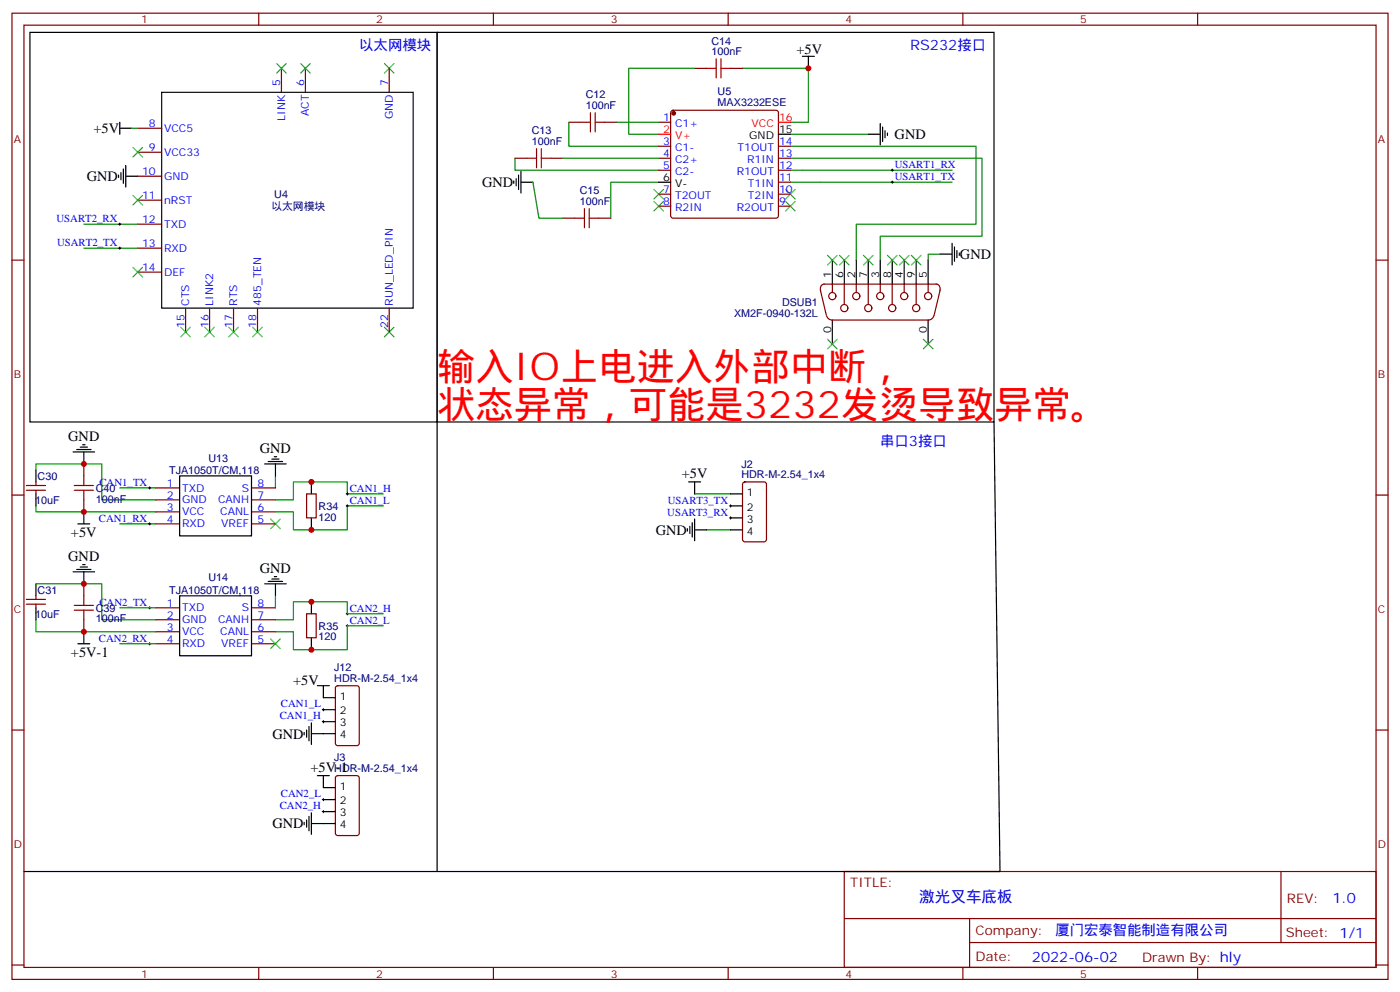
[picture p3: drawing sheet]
<svg xmlns="http://www.w3.org/2000/svg" width="412mm" height="292mm" viewBox="0 0 412 292" stroke-linecap="round" stroke-linejoin="round" font-family="sans-serif">
<g fill="none" stroke="#3c3" stroke-width=".35">
<path d="M81.5 18.7l2.8 2.8M84.3 18.7l-2.8 2.8M88.5 18.7l2.9 2.8M91.4 18.7l-2.9 2.8M113.2 18.7l2.9 2.8M116.1 18.7l-2.9 2.8M39.2 43.4l2.8 2.8M39.2 57.5l2.8 2.8M42 43.4l-2.8 2.8M42 57.5l-2.8 2.8M192.6 55.7l2.8 2.9M192.6 59.3l2.8 2.8"/>
<path d="M195.4 55.7l-2.8 2.9M195.4 59.3l-2.8 2.8M231.4 59.3l2.8 2.8M231.4 55.7l2.8 2.9M234.2 55.7l-2.8 2.9M234.2 59.3l-2.8 2.8M39.2 78.7l2.8 2.8M42 78.7l-2.8 2.8M243.8 75.1l2.8 2.9M246.6 75.1l-2.8 2.9M247.3 75.1l2.8 2.9M250.1 75.1l-2.8 2.9"/>
<path d="M254.4 75.1l2.8 2.9M257.2 75.1l-2.8 2.9M261.4 75.1l2.8 2.9M264.2 75.1l-2.8 2.9M264.9 75.1l2.9 2.9M267.8 75.1l-2.9 2.9M268.5 75.1l2.8 2.9M271.3 75.1l-2.8 2.9M53.3 96.3l2.8 2.8M56.1 96.3l-2.8 2.8M60.3 96.3l2.8 2.8M63.1 96.3l-2.8 2.8"/>
<path d="M67.4 96.3l2.8 2.8M70.2 96.3l-2.8 2.8M74.4 96.3l2.9 2.8M77.3 96.3l-2.9 2.8M113.2 96.3l2.9 2.8M116.1 96.3l-2.9 2.8M243.8 99.8l2.8 2.9M246.6 99.8l-2.8 2.9M272 99.8l2.8 2.9M274.8 99.8l-2.8 2.9M79.7 152.8l2.8 2.8M82.5 152.8l-2.8 2.8"/>
<path d="M79.7 188l2.8 2.9M82.5 188l-2.8 2.9"/>
</g>
<g fill="none" stroke="#870000" stroke-width=".35">
<path d="M3.5 3.9h405.4v284.3h-405.4zM7.1 7.4h398.2v277.3h-398.2zM76.2 3.9v3.5M145.3 3.9v3.5M214.5 3.9v3.5M283.6 3.9v3.5M352.8 3.9v3.5M40.6 37.7h7M82.9 20.1v7.1M90 20.1v7.1M114.7 20.1v7.1M167.6 36h3.5"/>
<path d="M178.2 36h3.5M194 36h3.6M197.8 32.7l.5-.2h30.3l.5 .2 .2 .5v30.3l-.2 .5-.5 .2h-30.3l-.5-.2-.2-.5v-30.3zM204.6 20.1h3.5M215.2 20.1h3.5M40.6 44.8h7M40.6 51.9h7M40.6 58.9h7M151.7 46.6h3.5M162.3 46.6h3.5M194 43h3.6M194 46.6h3.6"/>
<path d="M194 50.1h3.6M194 57.2h3.6M229.3 43h3.5M229.3 46.6h3.5M229.3 50.1h3.5M229.3 57.2h3.5M229.3 53.6h3.5M3.5 76.6h3.6M40.6 66h7M40.6 73h7M165.8 64.2h3.5M176.4 64.2h3.5"/>
<path d="M194 60.7h3.6M229.3 60.7h3.5M405.3 76.6h3.6M40.6 80.1h7M54.7 90.7v7M61.7 90.7v7M68.8 90.7v7M75.8 90.7v7M114.7 90.7v7M241.7 85.4l1.7 7.4M242.7 83.6h33.2M242.8 83.6a1.31 1.31 0 0 0-1.1 1.9"/>
<path d="M245.2 83.6v2.5M248.7 83.6v6M252.2 83.6v2.5M255.8 83.6v6M259.3 83.6v2.5M262.8 83.6v6M266.3 83.6v2.5M269.9 83.6v6M273.4 83.6v2.5M275.1 92.9a1.77 1.77 0 0 1-1.7 1.3h-28.2a1.77 1.77 0 0 1-1.7-1.3M275.7 83.6a1.41 1.41 0 0 1 1.2 1.9M276.9 85.4l-1.7 7.4"/>
<path d="M24.7 136.5v3.6M3.5 145.7h3.6M7.8 144.3h5.6M7.8 142.9h5.6M10.6 141.8v1.1M10.6 144.3v1M24.7 147.1v3.5M45.9 143.6h7M45.9 147.1h7M45.9 150.6h7M45.9 154.2h7M74.1 143.6h7"/>
<path d="M74.1 147.1h7M74.1 150.6h7M74.1 154.2h7M90.3 145.3h2.8v7.1h-2.8zM219 142l.4-.2h5.7l.6 .4 .1 16.6-.5 .6-5.9 .1-.6-.5-.1-16.5zM405.3 145.7h3.6M7.8 177.8h5.6M7.8 176.4h5.6M10.6 175.3v1.1M10.6 177.8v1.1M24.7 171.8v3.5M45.9 178.9h7"/>
<path d="M74.1 178.9h7M24.7 182.4v3.5M45.9 182.4h7M45.9 185.9h7M45.9 189.4h7M74.1 182.4h7M74.1 185.9h7M74.1 189.4h7M90.3 180.6h2.8v7.1h-2.8zM3.5 214.8h3.6M99 202l.5-.2h5.6l.7 .4v16.5l-.4 .7h-5.9l-.7-.4v-16.5zM405.3 214.8h3.6"/>
<path d="M99 228.5l.5-.3h5.6l.7 .5v16.5l-.4 .6-5.9 .1-.7-.5v-16.4zM248.7 256.5h156.6v28.2h-156.6zM377.3 256.5v20.9M248.7 270.3h156.5M285.6 277.4h119.6M285.6 270.3v14.1M3.5 284h3.6M76.2 284.7v3.5M145.3 284.7v3.5M214.5 284.7v3.5M283.6 284.7v3.5M352.8 284.7v3.5"/>
<path d="M405.3 284h3.6"/>
<circle cx="245.2" cy="87.1" r="1.06"/>
<circle cx="248.7" cy="90.7" r="1.06"/>
<circle cx="252.2" cy="87.1" r="1.06"/>
<circle cx="255.8" cy="90.7" r="1.06"/>
<circle cx="259.3" cy="87.1" r="1.06"/>
<circle cx="262.8" cy="90.7" r="1.06"/>
<circle cx="266.3" cy="87.1" r="1.06"/>
<circle cx="269.9" cy="90.7" r="1.06"/>
<circle cx="273.4" cy="87.1" r="1.06"/>
</g>
<g fill="none" stroke="#000" stroke-width=".35">
<path d="M8.8 9.5h120v114.7h-120zM128.8 9.5h164v114.7h-164zM236.4 16.6h3.5M238.1 16.6v3.5M35.3 37.7h3.5M35.3 36v3.5M47.6 27.2h74.1v63.5h-74.1zM229.3 39.5h3.5M255.8 39.5h3.5M259.3 36.3v6.4M260 37.4v4.2M260.7 38.5v2.1"/>
<path d="M261.4 39.2v.7M34.9 51.5v.7M35.6 50.8v2.1M36.3 49.7v4.3M37 51.9h3.6M37 48.7v6.3M151.3 53.3v.7M152 52.6v2.1M152.8 51.5v4.2M153.5 53.6h3.5M153.5 50.4v6.4M194 53.6h3.6"/>
<path d="M245.2 76.6v7M248.7 76.6v7M252.2 76.6v7M255.8 76.6v7M259.3 76.6v7M262.8 76.6v7M266.3 76.6v7M269.9 76.6v7M273.4 76.6v7M276.9 74.8h3.6M280.5 71.6v6.4M281.2 72.7v4.2"/>
<path d="M281.9 73.7v2.1M282.6 74.4v.7M245.2 94.2v7M273.4 94.2v7M10.6 138.3v3.5M21.5 133h6.4M22.6 132.3h4.2M23.6 131.6h2.2M24.3 130.9h.7M24.7 133v3.5M78 136.5h6.3M79 135.8h4.3"/>
<path d="M80.1 135.1h2.1M80.8 134.4h.7M81.1 136.5v3.6M128.8 124.2v132.3h-121.7M292.8 124.2l1.8 132.3h-165.8M10.6 145.3v3.6M22.9 154.2h3.6M24.7 150.6v3.6M52.9 140.1h21.2v17.6h-21.2zM91.7 141.8v3.5M91.7 152.4v3.5M202.5 155.6v.7"/>
<path d="M202.8 141.8h3.6M203.2 154.9v2.1M203.9 153.8v4.2M204.6 155.9h3.5M204.6 141.8v3.5M204.6 152.8v6.3M215.2 155.9h3.5M215.2 145.3h3.5M215.2 148.9h3.5M215.2 152.4h3.5M10.6 171.8v3.5M10.6 178.9v3.5"/>
<path d="M21.5 168.3h6.4M22.6 167.6h4.2M23.6 166.9h2.2M24.3 166.2h.7M24.7 168.3v3.5M52.9 175.3h21.2v17.7h-21.2zM78 171.8h6.3M79 171.1h4.3M80.1 170.4h2.1M80.8 169.7h.7M81.1 171.8v3.5M91.7 177.1v3.5"/>
<path d="M22.9 189.4h3.6M24.7 185.9v3.5M91.7 187.7v3.5M89.6 215.5v.8M90.3 214.8v2.2M91 213.8v4.2M91.7 212.7v6.4M91.7 215.9h7.1M93.5 201.8h3.5M95.2 201.8v3.5h3.6M95.2 208.8h3.6M95.2 212.4h3.6"/>
<path d="M91.7 239.2v6.3M93.5 228.2h3.5M95.2 228.2v3.6h3.6M95.2 235.3h3.6M95.2 238.8h3.6M89.6 242v.7M90.3 241.3v2.1M91 240.2v4.3M91.7 242.4h7.1"/>
</g>
<g fill="none" stroke="#008700" stroke-width=".35">
<path d="M38.8 37.7h1.8M167.6 36v7h26.4M181.7 36h12.3M204.6 20.1h-19.4v19.4h8.8M218.7 20.1h19.4v15.9h-5.3M232.8 39.5h23M151.7 46.6v3.5h42.3M157 53.6l1.7 10.6h7.1M165.8 46.6h28.2M194 53.6h-14.1v10.6M232.8 50.1h47.7M232.8 43h54.7v23h-35.3v10.6"/>
<path d="M232.8 46.6h56.5v22.9h-30v7.1M232.8 53.6h47.7M24.7 66h15.9M24.7 73h15.9M276.9 74.8h-3.5v1.8M10.6 138.3v-1.8h19.4v10.6h15.9M10.6 148.9v1.7h35.3M35.3 154.2h10.6M35.3 143.6h10.6M81.1 140.1v3.5M112.9 145.3h-10.6v-3.5h-15.9v5.3h-5.3M112.9 148.9h-10.6v7h-15.9v-5.3h-5.3"/>
<path d="M204.6 145.3h10.6M208.1 155.9h7.1M10.6 171.8h19.4v10.6h15.9M35.3 178.9h10.6M81.1 175.3v3.6M10.6 182.4v3.5h35.3M35.3 189.4h10.6M112.9 184.1h-10.6v7.1h-15.9v-5.3h-5.3M112.9 180.6h-10.6v-3.5h-15.9v5.3h-5.3"/>
</g>
<g fill="none" stroke="#000" stroke-width=".29">
<path d="M262.5 53.6h.7M262.5 50.1h.7M262.8 49.7v.7M262.8 53.3v.7M34.9 73h.7M34.9 66h.7M35.3 65.6v.7M35.3 72.7v.7M43.7 154.2h.7M43.7 143.6h.7M44.1 143.2v.7M44.1 153.8v.7"/>
<path d="M102 145.3h.7M102 148.9h.7M102.3 145v.7M102.3 148.5v.7M214.8 148.9h.7M214.8 152.4h.7M215.2 148.5v.7M215.2 152v.8M43.7 178.9h.7M44.1 178.5v.7M43.7 189.4h.7M44.1 189.1v.7"/>
<path d="M102 184.1h.7M102 180.6h.7M102.3 180.3v.7M102.3 183.8v.7M94.9 208.8h.7M94.9 212.4h.7M95.2 208.5v.7M95.2 212v.7M94.9 235.3h.7M94.9 238.8h.7M95.2 234.9v.8M95.2 238.5v.7"/>
</g>
<g fill="none" stroke="#a10000" stroke-width=".35">
<path d="M211 17.3v5.6M212.4 17.3v5.6M171.1 36h2.8M173.9 33.2v5.6M175.3 36h2.9M175.3 33.2v5.6M208.1 20.1h2.9M212.4 20.1h2.8M155.2 46.6h2.8M158 43.7v5.7M159.5 46.6h2.8M159.5 43.7v5.7"/>
<path d="M169.3 64.2h2.9M172.2 61.4v5.6M173.6 64.2h2.8M173.6 61.4v5.6M21.9 144.3h5.6M21.9 142.9h5.6M24.7 140.1v2.8M24.7 144.3v2.8M21.9 179.6h5.6M21.9 178.2h5.6M24.7 175.3v2.9M24.7 179.6v2.8"/>
</g>
<circle cx="198.4" cy="33.3" r=".53" fill="#870000" stroke="#870000" stroke-width=".35"/>
<path d="M194 39.5h3.6M229.3 36h3.5" fill="none" stroke="#f00" stroke-width=".35"/>
<g fill="#c00">
<circle cx="238.1" cy="20.1" r=".88"/>
<circle cx="24.7" cy="150.6" r=".88"/>
<circle cx="24.7" cy="136.5" r=".88"/>
<circle cx="24.7" cy="171.8" r=".88"/>
<circle cx="24.7" cy="185.9" r=".88"/>
<circle cx="91.7" cy="141.8" r=".88"/>
<circle cx="91.7" cy="155.9" r=".88"/>
<circle cx="91.7" cy="177.1" r=".88"/>
<circle cx="91.7" cy="191.2" r=".88"/>
</g>
<g font-size="11.3" fill="#f00">
<text x="128.8" y="111.8">输入IO上电进入外部中断，</text>
<text x="128.8" y="123.1">状态异常，可能是3232发烫导致异常。</text>
</g>
<text font-size="4.6" fill="#00f" x="270.8" y="265.5">激光叉车底板</text>
<g font-size="4.2" fill="#00f">
<text x="105.8" y="14.8">以太网模块</text>
<text x="268.1" y="14.8">RS232接口</text>
<text x="259.3" y="131.2">串口3接口</text>
<text x="392.5" y="265.7">1.0</text>
<text x="310.9" y="275.3">厦门宏泰智能制造有限公司</text>
<text x="304" y="283.1">2022-06-02</text>
</g>
<g font-size="4.2">
<text x="234.6" y="15.9">+5V</text>
<text x="27.5" y="39.2">+5V</text>
<text x="263.5" y="41">GND</text>
<text x="25.6" y="53.3">GND</text>
<text x="142" y="55.1">GND</text>
<text x="282.8" y="76.2">GND</text>
<text x="20.1" y="129.8">GND</text>
<text x="76.6" y="133.3">GND</text>
<text x="200.8" y="140.7">+5V</text>
<text x="20.9" y="158.1">+5V</text>
<text x="193.2" y="157.4">GND</text>
<text x="20.1" y="165.1">GND</text>
<text x="76.6" y="168.6">GND</text>
<text x="20.9" y="193.4">+5V-1</text>
<text x="86.4" y="201.4">+5V</text>
<text x="80.3" y="217.3">GND</text>
<text x="91.5" y="227.2">+5V-1</text>
<text x="80.3" y="243.8">GND</text>
</g>
<g font-size="3.9" fill="#800">
<text x="250.5" y="261.1">TITLE:</text>
<text x="379.1" y="265.7">REV:</text>
<text x="287.4" y="275.3">Company:</text>
<text x="378.7" y="275.9">Sheet: 1/1</text>
<text x="287.4" y="282.9">Date:</text>
<text x="336.4" y="283">Drawn By: hly</text>
</g>
<g font-size="3.2" fill="#800">
<text x="41.6" y="6.9">1</text>
<text x="110.8" y="6.9">2</text>
<text x="179.9" y="6.9">3</text>
<text x="249.1" y="6.9">4</text>
<text x="318.2" y="6.9">5</text>
<text x="4.1" y="42">A</text>
<text x="405.9" y="42">A</text>
<text x="4.1" y="111.1">B</text>
<text x="405.9" y="111.1">B</text>
<text x="4.1" y="180.3">C</text>
<text x="405.9" y="180.3">C</text>
<text x="4.1" y="249.4">D</text>
<text x="405.9" y="249.4">D</text>
<text x="41.6" y="287.7">1</text>
<text x="110.8" y="287.7">2</text>
<text x="179.9" y="287.7">3</text>
<text x="249.1" y="287.7">4</text>
<text x="318.2" y="287.7">5</text>
</g>
<g font-size="3.2" fill="#000080">
<text x="209.6" y="13.1">C14</text>
<text x="209.6" y="16.2">100nF</text>
<text x="172.5" y="29">C12</text>
<text x="211.4" y="28">U5</text>
<text x="172.5" y="32.1">100nF</text>
<text x="211.4" y="31.2">MAX3232ESE</text>
<text x="156.6" y="39.6">C13</text>
<text x="156.7" y="42.7">100nF</text>
<text x="80.8" y="58.3">U4</text>
<text x="170.8" y="57.2">C15</text>
<text x="79.9" y="61.8">以太网模块</text>
<text x="170.8" y="60.3">100nF</text>
<text x="216.2" y="93.2">XM2F-0940-132L</text>
<text x="230.4" y="90">DSUB1</text>
<text x="61.4" y="135.8">U13</text>
<text x="218.4" y="137.6">J2</text>
<text x="11.1" y="141.2">C30</text>
<text x="49.8" y="139.5">TJA1050T/CM,118</text>
<text x="218.4" y="140.8">HDR-M-2.54_1x4</text>
<text x="10.4" y="148.2">10uF</text>
<text x="28.2" y="147.9">100nF</text>
<text x="28.2" y="144.7">C40</text>
<text x="93.8" y="153.2">120</text>
<text x="93.8" y="150.1">R34</text>
<text x="61.4" y="171.1">U14</text>
<text x="11.1" y="174.7">C31</text>
<text x="28.2" y="180">C39</text>
<text x="49.8" y="174.7">TJA1050T/CM,118</text>
<text x="10.4" y="181.7">10uF</text>
<text x="28.2" y="183.2">100nF</text>
<text x="93.8" y="185.3">R35</text>
<text x="93.8" y="188.5">120</text>
<text x="98.5" y="197.6">J12</text>
<text x="98.5" y="200.7">HDR-M-2.54_1x4</text>
<text x="98.5" y="227.2">HDR-M-2.54_1x4</text>
<text x="98.5" y="224">J3</text>
</g>
<g font-size="3.2" fill="#00f">
<text x="82.5" y="25.4" transform="rotate(-90 82.5 25.4)">5</text>
<text x="89.6" y="25.4" transform="rotate(-90 89.6 25.4)">6</text>
<text x="114.3" y="25.4" transform="rotate(-90 114.3 25.4)">7</text>
<text x="84" y="35.5" transform="rotate(-90 84 35.5)">LINK</text>
<text x="91" y="34.2" transform="rotate(-90 91 34.2)">ACT</text>
<text x="115.7" y="35.2" transform="rotate(-90 115.7 35.2)">GND</text>
<text x="195.4" y="35.6">1</text>
<text x="43.8" y="37.4">8</text>
<text x="48.3" y="38.8">VCC5</text>
<text x="198.9" y="37.4">C1+</text>
<text x="43.8" y="44.4">9</text>
<text x="48.3" y="45.9">VCC33</text>
<text x="195.4" y="42.7">3</text>
<text x="195.4" y="46.2">4</text>
<text x="198.9" y="44.4">C1-</text>
<text x="198.9" y="48">C2+</text>
<text x="217.3" y="44.4">T1OUT</text>
<text x="220.1" y="48">R1IN</text>
<text x="229.5" y="46.2">13</text>
<text x="229.5" y="42.7">14</text>
<text x="41.8" y="51.5">10</text>
<text x="48.3" y="52.9">GND</text>
<text x="195.4" y="49.7">5</text>
<text x="198.9" y="51.5">C2-</text>
<text x="217" y="51.5">R1OUT</text>
<text x="229.5" y="53.3">11</text>
<text x="229.5" y="49.7">12</text>
<text x="263.5" y="53">USART1_TX</text>
<text x="263.5" y="49.4">USART1_RX</text>
<text x="41.8" y="58.6">11</text>
<text x="48.3" y="60">nRST</text>
<text x="195.4" y="56.8">7</text>
<text x="198.9" y="58.6">T2OUT</text>
<text x="220.3" y="58.6">T2IN</text>
<text x="220.3" y="55">T1IN</text>
<text x="229.5" y="56.8">10</text>
<text x="16.6" y="65.3">USART2_RX</text>
<text x="41.8" y="65.6">12</text>
<text x="195.4" y="60.3">8</text>
<text x="198.9" y="62.1">R2IN</text>
<text x="217" y="62.1">R2OUT</text>
<text x="229.5" y="60.3">9</text>
<text x="48.3" y="67">TXD</text>
<text x="16.8" y="72.4">USART2_TX</text>
<text x="41.8" y="72.7">13</text>
<text x="48.3" y="74.1">RXD</text>
<text x="41.8" y="79.7">14</text>
<text x="48.3" y="81.1">DEF</text>
<text x="55.7" y="90" transform="rotate(-90 55.7 90)">CTS</text>
<text x="62.8" y="90" transform="rotate(-90 62.8 90)">LINK2</text>
<text x="69.8" y="90" transform="rotate(-90 69.8 90)">RTS</text>
<text x="76.9" y="90" transform="rotate(-90 76.9 90)">485_TEN</text>
<text x="115.7" y="90" transform="rotate(-90 115.7 90)">RUN_LED_PIN</text>
<text x="54.3" y="96.5" transform="rotate(-90 54.3 96.5)">15</text>
<text x="61.4" y="96.5" transform="rotate(-90 61.4 96.5)">16</text>
<text x="68.4" y="96.5" transform="rotate(-90 68.4 96.5)">17</text>
<text x="75.5" y="96.5" transform="rotate(-90 75.5 96.5)">18</text>
<text x="114.3" y="96.5" transform="rotate(-90 114.3 96.5)">22</text>
<text x="29.3" y="142.9">CAN1_TX</text>
<text x="49.1" y="143.2">1</text>
<text x="75.8" y="143.2">8</text>
<text x="49.1" y="146.8">2</text>
<text x="53.6" y="144.6">TXD</text>
<text x="53.6" y="148.2">GND</text>
<text x="64.2" y="148.2">CANH</text>
<text x="71.2" y="144.6">S</text>
<text x="75.8" y="146.8">7</text>
<text x="103" y="144.7">CAN1_H</text>
<text x="103" y="148.2">CAN1_L</text>
<text x="196.7" y="148.2">USART3_TX</text>
<text x="29.1" y="153.5">CAN1_RX</text>
<text x="49.1" y="150.3">3</text>
<text x="49.1" y="153.8">4</text>
<text x="53.6" y="151.7">VCC</text>
<text x="53.6" y="155.2">RXD</text>
<text x="64.9" y="151.7">CANL</text>
<text x="65.2" y="155.2">VREF</text>
<text x="75.8" y="153.8">5</text>
<text x="75.8" y="150.3">6</text>
<text x="196.6" y="151.8">USART3_RX</text>
<text x="29.3" y="178.2">CAN2_TX</text>
<text x="49.1" y="178.5">1</text>
<text x="53.6" y="179.9">TXD</text>
<text x="71.2" y="179.9">S</text>
<text x="75.8" y="178.5">8</text>
<text x="103" y="180">CAN2_H</text>
<text x="49.1" y="182">2</text>
<text x="49.1" y="185.6">3</text>
<text x="53.6" y="183.4">GND</text>
<text x="64.2" y="183.4">CANH</text>
<text x="75.8" y="185.6">6</text>
<text x="75.8" y="182">7</text>
<text x="103" y="183.5">CAN2_L</text>
<text x="29.1" y="188.8">CAN2_RX</text>
<text x="49.1" y="189.1">4</text>
<text x="53.6" y="187">VCC</text>
<text x="53.6" y="190.5">RXD</text>
<text x="64.9" y="187">CANL</text>
<text x="65.2" y="190.5">VREF</text>
<text x="75.8" y="189.1">5</text>
<text x="82.7" y="208.2">CAN1_L</text>
<text x="82.4" y="211.7">CAN1_H</text>
<text x="82.4" y="238.2">CAN2_H</text>
<text x="82.7" y="234.7">CAN2_L</text>
</g>
<g font-size="3.2" fill="#f00">
<text x="229.5" y="35.6">16</text>
<text x="195.4" y="39.2">2</text>
<text x="198.9" y="40.9">V+</text>
<text x="221.4" y="37.4">VCC</text>
</g>
<g font-size="3.2">
<text x="220.7" y="40.9">GND</text>
<text x="229.5" y="39.2">15</text>
<text x="195.4" y="53.3">6</text>
<text x="198.9" y="55">V-</text>
<text x="244.8" y="81.8" transform="rotate(-90 244.8 81.8)">1</text>
<text x="248.4" y="81.8" transform="rotate(-90 248.4 81.8)">6</text>
<text x="251.9" y="81.8" transform="rotate(-90 251.9 81.8)">2</text>
<text x="255.4" y="81.8" transform="rotate(-90 255.4 81.8)">7</text>
<text x="258.9" y="81.8" transform="rotate(-90 258.9 81.8)">3</text>
<text x="262.5" y="81.8" transform="rotate(-90 262.5 81.8)">8</text>
<text x="266" y="81.8" transform="rotate(-90 266 81.8)">4</text>
<text x="269.5" y="81.8" transform="rotate(-90 269.5 81.8)">9</text>
<text x="273" y="81.8" transform="rotate(-90 273 81.8)">5</text>
<text x="244.8" y="98" transform="rotate(-90 244.8 98)">0</text>
<text x="273" y="98" transform="rotate(-90 273 98)">0</text>
<text x="220" y="146">1</text>
<text x="220" y="150.3">2</text>
<text x="220" y="153.8">3</text>
<text x="220" y="157.3">4</text>
<text x="100.1" y="206">1</text>
<text x="100.1" y="210.3">2</text>
<text x="100.1" y="213.8">3</text>
<text x="100.1" y="217.3">4</text>
<text x="100.1" y="232.5">1</text>
<text x="100.1" y="236.7">2</text>
<text x="100.1" y="240.2">3</text>
<text x="100.1" y="243.8">4</text>
</g>
</svg>
